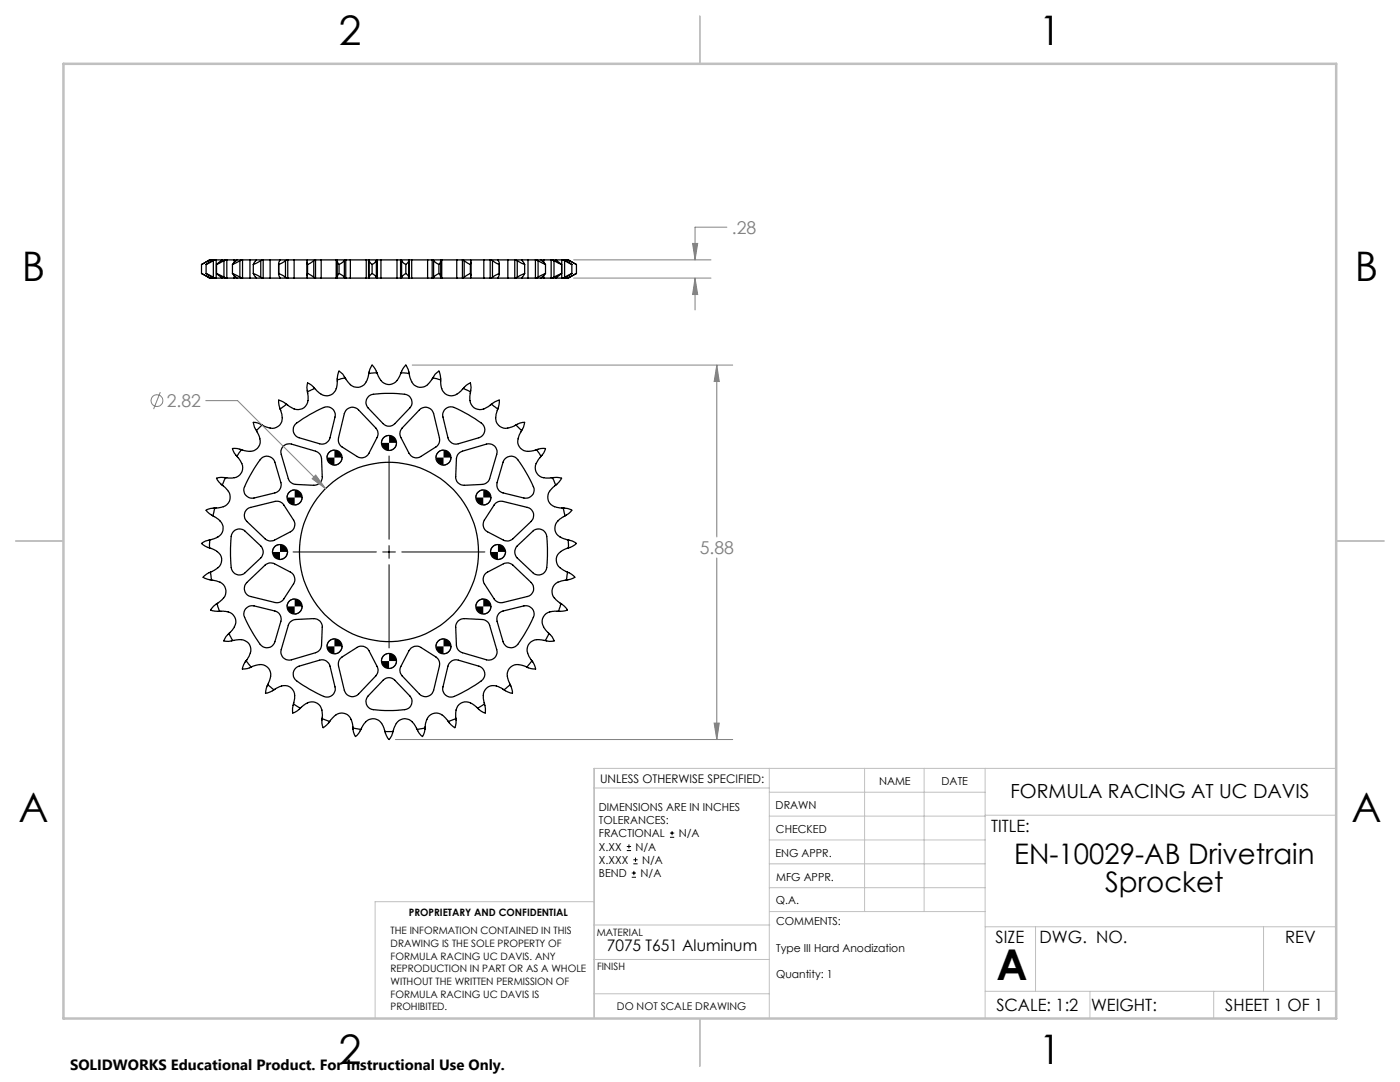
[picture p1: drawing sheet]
<svg xmlns="http://www.w3.org/2000/svg" width="279mm" height="216mm" viewBox="0 0 279 216" stroke-linecap="round" stroke-linejoin="round" font-family="sans-serif">
<g fill="none" stroke="#000" stroke-width=".25">
<path d="M40.2 54.6l1.4 .7v-.4M40.2 54.6l1.7 .9M40.2 52.8v1.8M41.1 54.6l1.4 .9M41.1 54.6l1.5 .7M41.1 52.8v1.8M41.6 52l-1.4 .8M41.6 52v.5M41.8 55.5h.1M41.9 51.9l-1.7 .9M41.9 51.9h.2M41.9 55.5h.2"/>
<path d="M41.9 51.9l-.3 .1M42.1 55.5h.4M42.1 51.9h.4M42.1 51.9v.2M42.1 55.2v.3M42.5 51.9l-1.4 .9M42.5 51.9h.4M42.5 55.5h.4M42.6 52l-1.5 .8M42.6 55.3l.3 .2M42.6 52v3.3M42.9 51.9h.2"/>
<path d="M42.9 55.5h.2M42.9 51.9l-.3 .1M43.1 55.5h1.3M43.1 51.9h1.3M43.1 51.9v3.6M43.2 54.6l1.5 .7M43.2 54.6l1.1 .9M43.2 52.8v1.8M44.3 51.9l-1.1 .9M44.3 51.9h.7M44.3 55.5h.7M44.7 52l-1.5 .8"/>
<path d="M44.7 52v3.3M44.7 55.3l.3 .2M45 51.9h.3M45 55.5h.3M45 51.9l-.3 .1M45.3 55.5h1.4M45.3 51.9h1.4M45.3 51.9v3.6M46.4 54.6l1.5 .7M46.4 54.6l.9 .9M46.4 52.8v1.8M46.7 55.5h.6"/>
<path d="M46.7 51.9h.6M46.7 51.9v.5M46.7 55v.5M47.3 51.9l-.9 .9M47.3 51.9h.9M47.3 55.5h.9M47.9 52l-1.5 .8M47.9 52v3.3M47.9 55.3l.3 .2M48.2 51.9h.2M48.2 55.5h.2M48.2 51.9l-.3 .1"/>
<path d="M48.4 55.5h1.5M48.4 51.9h1.5M48.4 51.9v3.6M49.9 55.5h1.3M49.9 51.9h1.3M49.9 51.9v3.6M50.6 54.6l1.4 .7M50.6 54.6l.6 .9M50.6 52.8v1.8M51.2 51.9l-.6 .9M51.2 51.9h1.1M51.2 55.5h1.1"/>
<path d="M52 52l-1.4 .8M52 52v3.3M52 55.3l.3 .2M52.3 51.9h.2M52.3 55.5h.2M52.3 51.9l-.3 .1M52.5 55.5h1.4M52.5 51.9h1.4M52.5 51.9v3.6M53.9 55.5h2M53.9 51.9h2M53.9 51.9v3.6"/>
<path d="M55.6 52.6v2.1M55.6 54.6l1.4 .7M55.6 54.6l.3 .9M55.6 52.8v1.8M55.9 51.9l-.3 .6v.3M55.9 51.9h1.3M55.9 55.5h1.3M57 52l-1.4 .8M57 52v3.3M57 55.3l.2 .2M57.2 51.9h.2M57.2 55.5h.2"/>
<path d="M57.2 51.9l-.2 .1M57.4 55.5h1.3M57.4 51.9h1.3M57.4 51.9v3.6M58.7 55.5h2.6M58.7 51.9h2.6M58.7 51.9v3.6M61.2 52.4v2.6M61.3 51.9l-.1 .3 .2 .6M61.3 51.9h1.5M61.3 55.5h1.5M61.4 54.6l1.2 .7"/>
<path d="M61.4 54.6l-.2 .4 .1 .5M61.4 52.8v1.8M62.6 52l-1.2 .8M62.6 52v3.3M62.6 55.3l.2 .2M62.8 51.9h.2M62.8 55.5h.2M62.8 51.9l-.2 .1M63 55.5h1.1M63 51.9h1.1M63 51.9v3.6M64.1 55.5h3"/>
<path d="M64.1 51.9h3M64.1 51.9v3.6M67.1 55.5h.2M67.1 51.9h.2M67.1 51.9v3.6M67.3 52l.4 .8M67.3 51.9h1.6M67.3 55.5h1.6M67.3 51.9v3.6M67.7 54.6l-.4 .7M67.7 54.6l1 .7M67.7 52.8v1.8"/>
<path d="M68.7 52l-1 .8M68.7 52v3.3M68.7 55.3l.2 .2M68.9 51.9l-.2 .1M68.9 51.9h.1M68.9 55.5h.1M69 55.5h.9M69 51.9h.9M69 51.9v3.6M69.9 55.5h3.2M69.9 51.9h3.2M69.9 51.9v3.6"/>
<path d="M73.1 55.5h.5M73.1 51.9h.5M73.1 51.9v3.6M73.6 51.9h.1M73.6 55.5h.1M73.6 51.9v3.6M73.6 51.9h1.6M73.6 55.5h1.6M73.6 51.9l.1 .1M73.7 52l.6 .8M73.7 52v3.3M73.7 55.3l-.1 .2"/>
<path d="M74.3 54.6l-.6 .7M74.3 54.6l.8 .7M74.3 52.8v1.8M75.1 52l-.8 .8M75.1 52v3.3M75.1 55.3l.1 .2M75.2 51.9l-.1 .1M75.2 51.9h.1M75.2 55.5h.1M75.3 55.5h.7M75.3 51.9h.7M75.3 51.9v3.6"/>
<path d="M76 55.5h3.2M76 51.9h3.2M76 51.9v3.6M79.2 55.5h.7M79.2 51.9h.7M79.2 51.9v3.6M79.9 51.9h.1M79.9 55.5h.1M79.9 51.9v3.6M80 51.9h1.6M80 55.5h1.6M80 51.9l.2 .1"/>
<path d="M80.2 52l.8 .8M80.2 52v3.3M80.2 55.3l-.2 .2M81 54.6l.6 .7M81 54.6l-.8 .7M81 52.8v1.8M81.6 52l-.6 .8M81.6 52v3.3M81.6 55.3v.2M81.6 51.9v.1M81.6 51.9h.1M81.6 55.5h.1"/>
<path d="M81.7 55.5h.5M81.7 51.9h.5M81.7 51.9v3.6M82.2 55.5h3.1M82.2 51.9h3.1M82.2 51.9v3.6M85.3 55.5h1M85.3 51.9h1M85.3 51.9v3.6M86.3 51.9h.1M86.3 55.5h.1M86.3 51.9v3.6"/>
<path d="M86.4 51.9h1.5M86.4 55.5h1.5M86.4 51.9l.1 .1M86.5 52l1.1 .8M86.5 52v3.3M86.5 55.3l-.1 .2M87.6 54.6l.3 .7M87.6 54.6l-1.1 .7M87.6 52.8v1.8M87.9 52l-.3 .8M87.9 55.5h.3M87.9 51.9h.3"/>
<path d="M87.9 51.9v3.6M88.2 55.5h3M88.2 51.9h3M88.2 51.9v3.6M91.2 55.5h1.1M91.2 51.9h1.1M91.2 51.9v3.6M92.3 51.9h.2M92.3 55.5h.2M92.3 51.9v3.6M92.5 51.9h1.4M92.5 55.5h1.4"/>
<path d="M92.5 51.9l.1 .1M92.6 52l1.3 .8M92.6 52v3.3M92.6 55.3l-.1 .2M93.9 54.6l.1 .4-.1 .5M93.9 54.6l-1.3 .7M93.9 52.8v1.8M93.9 51.9l.1 .3-.1 .6M93.9 55.5h2.7M93.9 51.9h2.7M94 52.4v2.6M96.6 55.5h1.2"/>
<path d="M96.6 51.9h1.2M96.6 51.9v3.6M97.8 51.9h.2M97.8 55.5h.2M97.8 51.9v3.6M98 51.9h1.3M98 55.5h1.3M98 51.9l.3 .1M98.3 55.3l1.3-.7-.3 .9M98.3 52v3.3M98.3 55.3l-.3 .2M99.3 51.9l.4 .6-.1 .3-1.3-.8"/>
<path d="M99.3 55.5h2.1M99.3 51.9h2.1M99.7 52.6v2.1M101.4 55.5h1.3M101.4 51.9h1.3M101.4 51.9v3.6M102.7 51.9h.3M102.7 55.5h.3M102.7 51.9v3.6M103 51.9h1.1M103 55.5h1.1M103 51.9l.2 .1"/>
<path d="M103.2 52l1.5 .8M103.2 52v3.3M103.2 55.3l-.2 .2M104.1 51.9l.6 .9M104.1 55.5h1.3M104.1 51.9h1.3M104.7 54.6l-1.5 .7M104.7 54.6l-.6 .9M104.7 52.8v1.8M105.4 55.5h1.5M105.4 51.9h1.5M105.4 51.9v3.6"/>
<path d="M106.9 51.9h.2M106.9 55.5h.2M106.9 51.9v3.6M107.1 51.9h.9M107.1 55.5h.9M107.1 51.9l.3 .1M107.4 52l1.5 .8M107.4 52v3.3M107.4 55.3l-.3 .2M108 51.9l.9 .9M108 55.5h.5M108 51.9h.5"/>
<path d="M108.5 55.5h1.5M108.5 51.9h1.5M108.5 51.9v.5M108.5 55v.5M108.9 54.6l-1.5 .7M108.9 54.6l-.9 .9M108.9 52.8v1.8M110 51.9h.3M110 55.5h.3M110 51.9v3.6M110.3 51.9h.6l1.2 .9M110.3 51.9l.3 .1"/>
<path d="M110.6 52l1.5 .8M110.6 52v3.3M110.6 55.3l-.3 .2M110.9 55.5h1.2M110.9 51.9h1.2M112.1 54.6l-1.5 .7M112.1 54.6l-1.2 .9h-.6M112.1 52.8v1.8M112.1 51.9h.3M112.1 55.5h.3M112.1 51.9v3.6M112.4 51.9h.3"/>
<path d="M112.4 55.5h.3M112.4 51.9l.3 .1M112.7 52l1.4 .8M112.7 55.3l-.3 .2M112.7 52v3.3M112.7 51.9l1.4 .9M112.7 55.5h.4M112.7 51.9h.4M113.1 51.9h.3M113.1 55.5h.3M113.1 51.9v.2M113.1 55.2v.3"/>
<path d="M113.4 51.9l1.6 .9M113.4 51.9h.1M113.7 52.5v-.5l1.3 .8M113.7 55.3l-.3 .2M113.7 54.9v.4M114.1 54.6l-1.4 .7M114.1 54.6l-1.4 .9M114.1 52.8v1.8M115 54.6l-1.3 .7M115 54.6l-1.6 .9M115 52.8v1.8M61.3 78.2l.2 .6a2.18 2.18 0 0 1-.8 2.5 2.18 2.18 0 0 1-2.7-.1l-.8-.5"/>
<path d="M62.8 77.5l-1.5 .7M68.9 75.4a2.73 2.73 0 0 0-1.2-1.4l-.3 .9-.1 1.4a2.23 2.23 0 0 1-1.1 2.3 2.23 2.23 0 0 1-2.6-.2l-.6-.7a3.3 3.3 0 0 0-1.6-1.3l-.2 .9 .1 .9M68.9 75.4l-1.6 .4M73.6 79.1a2.27 2.27 0 0 1 1.7-.5 19 19 0 0 1 6.1 .3 1.66 1.66 0 0 1 .4 2.5l-3 3.1a1.58 1.58 0 0 1-2.4 0l-2.9-3.1a1.61 1.61 0 0 1 .1-2.3zM73.6 74.5l-.1 .5a2.26 2.26 0 0 1-3.6 1.8l-1-1.4M75.2 74.4l-1.6 .1M75.2 74.4l.3 .6a2.17 2.17 0 0 0 1.9 1.7 2.17 2.17 0 0 0 2.2-1.4l.4-.9M75.2 74.4l-.3-.8-.6-.8-.5 .9-.2 .8M80 74.4l1.6 .1M80 74.4l.4-.8 .6-.8 .5 .9 .1 .8M81.6 74.5l.1 .5a2.26 2.26 0 0 0 3.6 1.8l1.1-1.4M86.4 75.4l1.5 .4"/>
<path d="M86.4 75.4a2.73 2.73 0 0 1 1.2-1.4l.3 .9v1.4a2.23 2.23 0 0 0 1.1 2.3 2.23 2.23 0 0 0 2.6-.2l.7-.7a3.3 3.3 0 0 1 1.6-1.3l.1 .9-.1 .9M92.5 77.5l1.4 .7M93.9 78.2l-.1 .4a2.21 2.21 0 0 0 .7 2.6 2.21 2.21 0 0 0 2.5 .2l1-.7M44.3 96.8l.4 .3a2.24 2.24 0 0 1 1.2 2 2.24 2.24 0 0 1-1.3 2l-1.7 .3M45 95.3l-.7 1.5M48.2 89.7l-.9-.2h-.9a3.7 3.7 0 0 0 1.2 1.9l.1 .1a2.2 2.2 0 0 1 .6 2.4 2.2 2.2 0 0 1-1.9 1.5l-2.3-.2-.9 .2 .5 .8 .6 .6M48.2 89.7l-.9 1.4M51.2 85.9l.3 .6a2.2 2.2 0 0 1 .1 2.7 2.2 2.2 0 0 1-2.6 .8l-.8-.3M52.2 91.4a1.66 1.66 0 0 1 2.7 .8l1.2 4.1a1.68 1.68 0 0 1-1.2 2.1l-4.2 1a1.64 1.64 0 0 1-1.7-.6 1.64 1.64 0 0 1-.2-1.7 28.1 28.1 0 0 1 3.4-5.7zM52.3 84.8l-1.1 1.1M52.3 84.8l-.8-.4-.9-.1 .2 .9 .4 .7M55.9 81.6l.3 .8a2.16 2.16 0 0 1-.5 2.6 2.16 2.16 0 0 1-2.7 .2l-.7-.4"/>
<path d="M56.5 89a1.66 1.66 0 0 1 1.7-.4l4.8 1.4a1.65 1.65 0 0 1 1.2 1.5l.1 3.6a1.64 1.64 0 0 1-1.7 1.7l-3.5-.1a1.67 1.67 0 0 1-1.6-1.2l-1.4-4.8a1.56 1.56 0 0 1 .4-1.7zM57.2 80.7l-1.3 .9M57.2 80.7l-.7-.5-.9-.4 .1 1 .2 .8M58.9 84.7l.3-.3a27.2 27.2 0 0 1 5.7-3.2 1.64 1.64 0 0 1 2 2l-1 4.1a1.63 1.63 0 0 1-2.1 1.2l-4.1-1.2a1.66 1.66 0 0 1-.8-2.6zM69.3 81.6l.3-.1a1.66 1.66 0 0 1 1.9 .3l3.5 3.6a1.68 1.68 0 0 1 .2 1.9l-1.6 3.2a1.65 1.65 0 0 1-2.3 .6l-3-1.9a1.67 1.67 0 0 1-.7-1.8l1.1-4.9zM83.7 81.8a1.67 1.67 0 0 1 2.8 .7l1.2 4.9a1.67 1.67 0 0 1-.7 1.8l-3 1.9a1.65 1.65 0 0 1-2.4-.6l-1.6-3.2a1.68 1.68 0 0 1 .3-1.9zM88.7 81.8a1.85 1.85 0 0 1 2.7-.2l.7 .4a16.2 16.2 0 0 1 4.5 3 1.65 1.65 0 0 1-1 2.3l-4.1 1.2a1.63 1.63 0 0 1-2.1-1.2l-1-4.1a1.53 1.53 0 0 1 .3-1.4zM91.4 90.6l.9-.6 4.8-1.4a1.64 1.64 0 0 1 2 2.1l-1.4 4.8a1.67 1.67 0 0 1-1.5 1.2l-3.5 .1a1.64 1.64 0 0 1-1.8-1.7l.2-3.6zM98 80.7l1.3 .9M98 80.7l.7-.5 .9-.4v1l-.3 .8M99.3 81.6l-.2 .8a2.17 2.17 0 0 0 .5 2.6 2.17 2.17 0 0 0 2.6 .2l.8-.4M100.8 91.5a1.62 1.62 0 0 1 2.5 .2 21.8 21.8 0 0 1 3.3 6.1 1.71 1.71 0 0 1-2 1.6l-4.2-1a1.68 1.68 0 0 1-1.2-2.1l1.2-4.1z"/>
<path d="M103 84.8l1.1 1.1M103 84.8l.8-.4 .9-.1-.2 .9-.8 1.5a2.18 2.18 0 0 0 .1 2.6 2.18 2.18 0 0 0 2.5 .7l.8-.3M107.1 89.7l.9 1.4M107.1 89.7l.8-.2h1a3.9 3.9 0 0 1-1.2 1.9 2.22 2.22 0 0 0-.8 2.3 2.22 2.22 0 0 0 1.8 1.7l2.4-.2 1 .2-1.2 1.4M110.3 95.3l.6 1.5M110.9 96.8l-.3 .3a2.24 2.24 0 0 0-1.2 2 2.24 2.24 0 0 0 1.3 2l1.7 .3M41.8 109.3l.6 .2a2.16 2.16 0 0 1 1.8 1.7 2.16 2.16 0 0 1-1 2.3l-1.2 .7M41.9 107.7l-.1 1.6M41.9 107.7l-.9 .2-.8 .5 .8 .6 .8 .3M42 114.2l.2 1.5M42 114.2l-.8 .3-.7 .7 .9 .4 .8 .1M42.2 115.7l.8 .2a2.18 2.18 0 0 1 2 1.7 2.18 2.18 0 0 1-1 2.4l-.7 .4"/>
<path d="M42.9 101.4l-.9 .1-.9 .3 .7 .7 1.3 .8a2.23 2.23 0 0 1 1.4 2.4 2.23 2.23 0 0 1-2 1.9l-.6 .1M42.9 101.4l-.4 1.5M46.6 106a1.62 1.62 0 0 1 2.3 0l3.1 2.9a1.7 1.7 0 0 1 0 2.4l-3.1 3a1.65 1.65 0 0 1-1.7 .3 1.65 1.65 0 0 1-1.1-1.4l-.1-4.6a3.6 3.6 0 0 1 .6-2.6zM49.2 116.2l3.7-3.4a1.61 1.61 0 0 1 1.9-.3l3.2 1.7a1.67 1.67 0 0 1 .6 2.3l-1.9 3a1.6 1.6 0 0 1-1.8 .7l-4.9-1.2a1.66 1.66 0 0 1-.8-2.8zM49.4 101.5l.6-.3 4.9-1.2a1.6 1.6 0 0 1 1.8 .8l1.9 3a1.67 1.67 0 0 1-.6 2.3l-3.2 1.7a1.61 1.61 0 0 1-1.9-.3l-3.7-3.5a1.68 1.68 0 0 1 .2-2.5zM96.8 114.6l.5-.4 3.2-1.7a1.61 1.61 0 0 1 1.9 .3l3.6 3.4a1.63 1.63 0 0 1-.8 2.8l-4.8 1.2a1.6 1.6 0 0 1-1.8-.7l-2.1-3.3-.1-.7zM98.7 100.6l.7-.5 .7-.1 5.1 1.2a1.63 1.63 0 0 1 .8 2.8l-3.6 3.5a1.61 1.61 0 0 1-1.9 .3l-3.2-1.7a1.67 1.67 0 0 1-.6-2.3zM103.2 108.9l3.1-2.9a1.65 1.65 0 0 1 1.7-.3 1.65 1.65 0 0 1 1.1 1.3l.1 4.7a3.6 3.6 0 0 1-.5 2.5 1.62 1.62 0 0 1-2.4 .1l-3.1-3a1.7 1.7 0 0 1 0-2.4zM112.4 101.4l.3 1.5M112.4 101.4l.8 .1 .9 .3-.6 .7-1.3 .8a2.23 2.23 0 0 0-1.4 2.4 2.23 2.23 0 0 0 2 1.9l.6 .1M113 115.7l-.8 .2a2.18 2.18 0 0 0-2 1.7 2.18 2.18 0 0 0 1.1 2.4l.7 .4M113.2 114.2l-.2 1.5"/>
<path d="M113.2 114.2l.8 .3 .7 .7-.8 .4-.9 .1M113.4 107.7l.1 1.6M113.4 107.7l.8 .2 .8 .5-.7 .6-.8 .3M113.5 109.3l-.6 .2a2.16 2.16 0 0 0-1.8 1.7 2.16 2.16 0 0 0 .9 2.3l1.2 .7M43.3 120.4l.5 1.6M43.3 120.4l-1.3 1.3 1.8 .3M43.8 122h.6a2.21 2.21 0 0 1 2.5 1.2 2.21 2.21 0 0 1-.7 2.6l-.5 .6M45.7 126.4l.8 1.4M45.7 126.4l-.6 .6-.4 .9 .9 .1 .9-.2M46.5 127.8l.6-.1a2.19 2.19 0 0 1 2.6 .7 2.19 2.19 0 0 1-.1 2.8l-.3 .5a3.4 3.4 0 0 0-.9 1.8l.9-.1 .8-.3M49 121.5a1.67 1.67 0 0 1 1.7-.6l4.2 1a1.68 1.68 0 0 1 1.2 2.1l-1.2 4.1a1.67 1.67 0 0 1-1.3 1.1 1.67 1.67 0 0 1-1.7-.6l-.4-.7a21.4 21.4 0 0 1-2.9-5.4zM49.1 131.9l1 1.2"/>
<path d="M50.1 133.1l.4-.2a2.26 2.26 0 0 1 3.5 2l-.6 1.7M53.4 136.6l1.2 1.1M53.4 136.6l-.4 1.7 .9-.2 .7-.4M54.6 137.7l.6-.4a2.18 2.18 0 0 1 2.4-.3 2.18 2.18 0 0 1 1.2 2.1l-.2 1.4M57.9 124.1l.9-.5 3.8-.2a1.64 1.64 0 0 1 1.7 1.8l-.1 3.5a1.65 1.65 0 0 1-1.2 1.5l-4.8 1.5a1.64 1.64 0 0 1-2.1-2.1l1.4-4.8zM59.1 133.3l.6-.4 4.1-1.2a1.63 1.63 0 0 1 2.1 1.2l1 4.2a1.64 1.64 0 0 1-.6 1.6 1.64 1.64 0 0 1-1.7 .3 27.1 27.1 0 0 1-5.7-3.4 1.72 1.72 0 0 1 .2-2.3zM67.9 131.4l3.4-2.2a1.65 1.65 0 0 1 2.3 .6l1.6 3.2a1.68 1.68 0 0 1-.2 1.9l-3.5 3.6a1.67 1.67 0 0 1-2.8-.7l-1.1-4.9v-.8zM76.4 135.7a1.58 1.58 0 0 1 2.4 0l3 3.2a1.63 1.63 0 0 1 .3 1.7 1.63 1.63 0 0 1-1.3 1 20 20 0 0 1-7-.2 1.66 1.66 0 0 1-.3-2.5zM82.1 129.3l.6-.3h1l3.3 2.1a1.67 1.67 0 0 1 .7 1.8l-1.2 4.9a1.67 1.67 0 0 1-2.8 .7l-3.4-3.6a1.68 1.68 0 0 1-.3-1.9l1.6-3.2zM89.9 132.1a1.5 1.5 0 0 1 1.6-.4l4.1 1.2a1.65 1.65 0 0 1 1.1 1.3 1.65 1.65 0 0 1-.6 1.7 27.2 27.2 0 0 1-5.8 3.2 1.64 1.64 0 0 1-1.9-2l1-4.2zM91.4 123.9l.6-.4 .7-.1 3.5 .2a1.67 1.67 0 0 1 1.5 1.2l1.4 4.8a1.64 1.64 0 0 1-2 2.1l-4.8-1.5a1.65 1.65 0 0 1-1.2-1.5l-.2-3.9zM99.6 122.4l.8-.5 4.2-1a1.64 1.64 0 0 1 1.6 .6 1.64 1.64 0 0 1 .2 1.7l-.3 .7a26.3 26.3 0 0 1-3 4.9 1.66 1.66 0 0 1-2.7-.7l-1.2-4.1v-1z"/>
<path d="M100.6 137.7l-.5-.4a2.2 2.2 0 0 0-2.4-.3 2.2 2.2 0 0 0-1.3 2.1l.3 1.4M101.8 136.6l-1.2 1.1M101.8 136.6l.5 1.7-.9-.2-.8-.4M105.2 133.1l-.5-.2a2.26 2.26 0 0 0-3.5 2l.6 1.7M106.2 131.9l-1 1.2M106.2 131.9l.4 .7 .3 .9-.9-.1-.8-.3M108.8 127.8l-.4-.1a2.23 2.23 0 0 0-2.6 .6 2.23 2.23 0 0 0-.3 2.5l.7 1.1M109.6 126.4l-.8 1.4M109.6 126.4l.6 .6 .4 .9-1 .1-.8-.2M111.5 122h-.7a2.21 2.21 0 0 0-2.4 1.2 2.21 2.21 0 0 0 .6 2.6l.6 .6M112 120.4l-.5 1.6M112 120.4l1.2 1.3-1.7 .3"/>
<path d="M58.6 140.5l-.2 .8v1l.9-.4 1.1-1a2.17 2.17 0 0 1 2.3-.8 2.17 2.17 0 0 1 1.6 1.9v1.4M58.6 140.5l1.3 .8M64.3 143.4l1.5 .6M64.3 143.4l-.1 .9 .3 .9 1.3-1.2M65.8 144l.4-.5a2.2 2.2 0 0 1 2.4-1.2 2.2 2.2 0 0 1 1.7 2.1l.1 .9M70.4 145.3l1.6 .3M70.4 145.3l.2 .8 .3 .9 .7-.7 .4-.7M72 145.6l.2-.5a2.26 2.26 0 0 1 4-.7l.6 1.6M76.8 146h1.6M76.8 146l.3 .8 .5 .8 .6-.8 .2-.8M83.3 145.6l-.3-.5a2.26 2.26 0 0 0-3.9-.7l-.7 1.6M84.8 145.3l-1.5 .3"/>
<path d="M84.8 145.3l-.1 .8-.4 .9-.7-.7-.3-.7M89.5 144l-.4-.5a2.2 2.2 0 0 0-2.5-1.2 2.2 2.2 0 0 0-1.7 2.1l-.1 .9M91 143.4l-1.5 .6M91 143.4v.9l-.2 .9-1.3-1.2M96.7 140.5l-1.4 .8M96.7 140.5l.2 .8-.1 1-.8-.4-1.1-1a2.17 2.17 0 0 0-2.4-.8 2.17 2.17 0 0 0-1.5 1.9v1.4"/>
<circle cx="58.8" cy="99.3" r="1.5"/>
<circle cx="66.8" cy="91.3" r="1.49"/>
<circle cx="77.6" cy="88.4" r="1.5"/>
<circle cx="88.5" cy="91.3" r="1.49"/>
<circle cx="96.5" cy="99.3" r="1.5"/>
<circle cx="55.9" cy="110.2" r="1.5"/>
<circle cx="77.6" cy="110.1" r="17.9"/>
<circle cx="99.4" cy="110.1" r="1.49"/>
<circle cx="58.8" cy="121" r="1.5"/>
<circle cx="66.8" cy="129" r="1.49"/>
<circle cx="77.6" cy="131.9" r="1.5"/>
<circle cx="88.5" cy="129" r="1.49"/>
<circle cx="96.5" cy="121" r="1.5"/>
</g>
<g fill="none" stroke="#808080" stroke-width=".2">
<path d="M114.5 55.5h27.4M114.5 51.9h27.4M138.2 48.6h1l-.5 3.3zM138.7 55.5l.5 3.3h-1zM138.7 55.5v6.3M145.1 45.3h-6.4v6.6M32 78.2l-1.3 3.4M41.1 79.9h6.3l17.6 17.6M82.3 72.8h63.9M143.1 72.8l.4 3.3h-1zM143.1 72.8v34.3M63 94.8l2 2.7-2.7-2z"/>
<path d="M143.1 111.3v36.3M78.9 147.6h67.3M142.5 144.3h1l-.4 3.3z"/>
<circle cx="31.3" cy="79.9" r="1.18"/>
</g>
<g fill="none" stroke="#000" stroke-width=".2">
<path d="M58.8 97.8a1.5 1.5 0 0 0-1.5 1.5M60.3 99.3a1.5 1.5 0 0 1-1.5 1.5M66.7 89.8a1.44 1.44 0 0 0-1.4 1.5M68.3 91.3a1.56 1.56 0 0 1-1.6 1.5M77.6 86.9a1.5 1.5 0 0 0-1.5 1.5M77.6 91v16.6M79.1 88.4a1.5 1.5 0 0 1-1.5 1.5M88.5 89.8a1.49 1.49 0 0 0-1.5 1.5M90 91.3a1.49 1.49 0 0 1-1.5 1.5M96.4 97.8a1.5 1.5 0 0 0-1.4 1.5M98 99.3a1.5 1.5 0 0 1-1.6 1.5M55.9 108.7a1.49 1.49 0 0 0-1.5 1.4"/>
<path d="M57.4 110.1a1.56 1.56 0 0 1-1.5 1.6M58.5 110.1h16.6M58.8 119.5a1.44 1.44 0 0 0-1.5 1.5M76.4 110.1h2.5M77.6 108.9v2.5M77.6 112.7v16.6M80.2 110.1h16.6M96.4 119.5a1.44 1.44 0 0 0-1.4 1.5M99.4 108.7a1.44 1.44 0 0 0-1.5 1.4M100.9 110.1a1.56 1.56 0 0 1-1.5 1.6M60.3 121a1.56 1.56 0 0 1-1.5 1.5M66.7 127.5a1.5 1.5 0 0 0-1.4 1.5"/>
<path d="M68.3 129a1.5 1.5 0 0 1-1.6 1.5M77.6 130.4a1.5 1.5 0 0 0-1.5 1.5M79.1 131.9a1.5 1.5 0 0 1-1.5 1.5M88.5 127.5a1.56 1.56 0 0 0-1.5 1.5M90 129a1.44 1.44 0 0 1-1.5 1.5M98 121a1.56 1.56 0 0 1-1.6 1.5M125.1 169.7h.8M125.1 168.9h.8M125.5 168.5v.8M126.1 175h.8M126.1 174.2h.8M126.4 172.4h.8"/>
<path d="M126.4 171.6h.8M126.5 173.8v.8M126.8 171.1v.9M133.7 167.1h.8M133.7 166.2h.8M134.1 165.8v.9"/>
</g>
<g fill="none" stroke="#c0c0c0" stroke-width=".2">
<path d="M118.6 157.2h34.9M153.5 153.3v49.9M153.5 158.1h43.1M172.5 153.3v28.6M184.4 153.3v28.6M196.6 153.3v49.9M266.7 153.3h-148.1v49.9M118.6 179.9h-43.7v23.3M153.5 167.6h43.1M153.5 162.8h43.1M153.5 172.4h43.1M153.5 177.1h43.1"/>
<path d="M196.6 162.7h70.1M118.6 198.3h34.9M118.6 191.5h34.9M118.6 184.6h35M153.6 181.9h43M196.6 197.8h70.1M196.6 184.9h70.1M206.7 184.9v12.9M217.5 197.8v5.4M242.2 197.8v5.4M252.2 184.9v12.9"/>
</g>
<path d="M139.7 3.2v9.5M3.1 107.9h9.6M266.7 107.9h9.5M139.7 203.2v9.6" fill="none" stroke="#c0c0c0" stroke-width=".25"/>
<path d="M12.7 12.7h254v190.5h-254z" fill="none" stroke="#c0c0c0" stroke-width=".5"/>
<path d="M54.4 110.1a1.56 1.56 0 0 0 1.5 1.6v-1.6zM55.9 108.7v1.4h1.5a1.5 1.5 0 0 0-1.5-1.4zM57.3 121a1.56 1.56 0 0 0 1.5 1.5v-1.5zM58.8 119.5v1.5h1.5a1.5 1.5 0 0 0-1.5-1.5zM65.3 129a1.44 1.44 0 0 0 1.4 1.5v-1.5zM66.7 127.5v1.5h1.6a1.56 1.56 0 0 0-1.6-1.5zM76.1 131.9a1.5 1.5 0 0 0 1.5 1.5v-1.5zM77.6 130.4v1.5h1.5a1.5 1.5 0 0 0-1.5-1.5zM87 129a1.5 1.5 0 0 0 1.5 1.5v-1.5zM88.5 127.5v1.5h1.5a1.49 1.49 0 0 0-1.5-1.5zM95 121a1.56 1.56 0 0 0 1.4 1.5v-1.5zM96.4 119.5v1.5h1.6a1.5 1.5 0 0 0-1.6-1.5zM97.9 110.1a1.49 1.49 0 0 0 1.5 1.6v-1.6zM99.4 108.7v1.4h1.5a1.5 1.5 0 0 0-1.5-1.4zM95 99.3a1.5 1.5 0 0 0 1.4 1.5v-1.5zM96.4 97.8v1.5h1.6a1.56 1.56 0 0 0-1.6-1.5zM87 91.3a1.56 1.56 0 0 0 1.5 1.5v-1.5zM88.5 89.8v1.5h1.5a1.44 1.44 0 0 0-1.5-1.5zM76.1 88.4a1.5 1.5 0 0 0 1.5 1.5v-1.5zM77.6 86.9v1.5h1.5a1.5 1.5 0 0 0-1.5-1.5zM65.3 91.3a1.49 1.49 0 0 0 1.4 1.5v-1.5zM66.7 89.8v1.5h1.6a1.5 1.5 0 0 0-1.6-1.5zM57.3 99.3a1.5 1.5 0 0 0 1.5 1.5v-1.5zM58.8 97.8v1.5h1.5a1.56 1.56 0 0 0-1.5-1.5z" fill="#000"/>
<path d="M143.1 72.8l.4 3.3h-1zM142.5 144.3h1l-.4 3.3zM63 94.8l-.7 .7 2.7 2zM138.7 55.5l.5 3.3h-1zM138.2 48.6h1l-.5 3.3z" fill="#808080"/>
<text font-size="8.5" x="198.9" y="195.5">A</text>
<g font-size="8.1">
<text x="67.6" y="8.9">2</text>
<text x="207.3" y="8.9">1</text>
<text x="4.4" y="56.1">B</text>
<text x="270.4" y="56.1">B</text>
<text x="3.7" y="164.1">A</text>
<text x="269.7" y="164.1">A</text>
<text x="67.6" y="212.4">2</text>
<text x="207.3" y="212.4">1</text>
</g>
<g font-size="5.6">
<text x="202.4" y="172.3">EN-10029-AB Drivetrain</text>
<text x="220.6" y="178">Sprocket</text>
</g>
<text font-size="3.9" x="201.7" y="159.2">FORMULA RACING AT UC DAVIS</text>
<g font-size="3.5" fill="#808080">
<text x="146.1" y="46.7">.28</text>
<text x="33.3" y="81.3">2.82</text>
<text x="139.6" y="110.6">5.88</text>
</g>
<g font-size="3.4">
<text x="197.8" y="166">TITLE:</text>
<text x="198.7" y="188.1">SIZE</text>
<text x="207.5" y="188.1">DWG. NO.</text>
<text x="256.5" y="188.2">REV</text>
<text x="198.8" y="201.7">SCALE: 1:2</text>
<text x="217.7" y="201.8">WEIGHT:</text>
<text x="244.5" y="201.7">SHEET 1 OF 1</text>
</g>
<text font-size="3.2" x="121.1" y="189.8">7075 T651 Aluminum</text>
<text font-size="3" x="14" y="213.5">SOLIDWORKS Educational Product. For Instructional Use Only.</text>
<text font-size="2.4" x="119.8" y="156.2">UNLESS OTHERWISE SPECIFIED:</text>
<g font-size="2.2">
<text x="119.5" y="161.8">DIMENSIONS ARE IN INCHES</text>
<text x="154.8" y="161.4">DRAWN</text>
<text x="175.4" y="156.6">NAME</text>
<text x="187.9" y="156.7">DATE</text>
<text x="119.5" y="164.4">TOLERANCES:</text>
<text x="119.5" y="167.1">FRACTIONAL</text>
<text x="135.4" y="167.1">N/A</text>
<text x="154.9" y="166.3">CHECKED</text>
<text x="119.5" y="169.7">X.XX</text>
<text x="119.5" y="172.4">X.XXX</text>
<text x="126.8" y="169.7">N/A</text>
<text x="128.2" y="172.4">N/A</text>
<text x="154.8" y="170.9">ENG APPR.</text>
<text x="119.5" y="175">BEND</text>
<text x="127.8" y="175">N/A</text>
<text x="154.9" y="175.7">MFG APPR.</text>
<text x="154.9" y="180.4">Q.A.</text>
<text x="154.9" y="184.6">COMMENTS:</text>
<text x="154.9" y="189.9">Type III Hard Anodization</text>
<text x="154.9" y="195.2">Quantity: 1</text>
</g>
<text font-size="2.1" x="123.1" y="201.6">DO NOT SCALE DRAWING</text>
<g font-size="2">
<text x="81.6" y="182.8">PROPRIETARY AND CONFIDENTIAL</text>
<text x="78" y="186.4">THE INFORMATION CONTAINED IN THIS</text>
<text x="78" y="188.9">DRAWING IS THE SOLE PROPERTY OF</text>
<text x="78" y="191.5">FORMULA RACING UC DAVIS. ANY</text>
<text x="119.1" y="186.7">MATERIAL</text>
<text x="78" y="194">REPRODUCTION IN PART OR AS A WHOLE</text>
<text x="78" y="196.5">WITHOUT THE WRITTEN PERMISSION OF</text>
<text x="119.1" y="193.5">FINISH</text>
<text x="78" y="199">FORMULA RACING UC DAVIS IS</text>
<text x="78" y="201.6">PROHIBITED.</text>
</g>
</svg>
